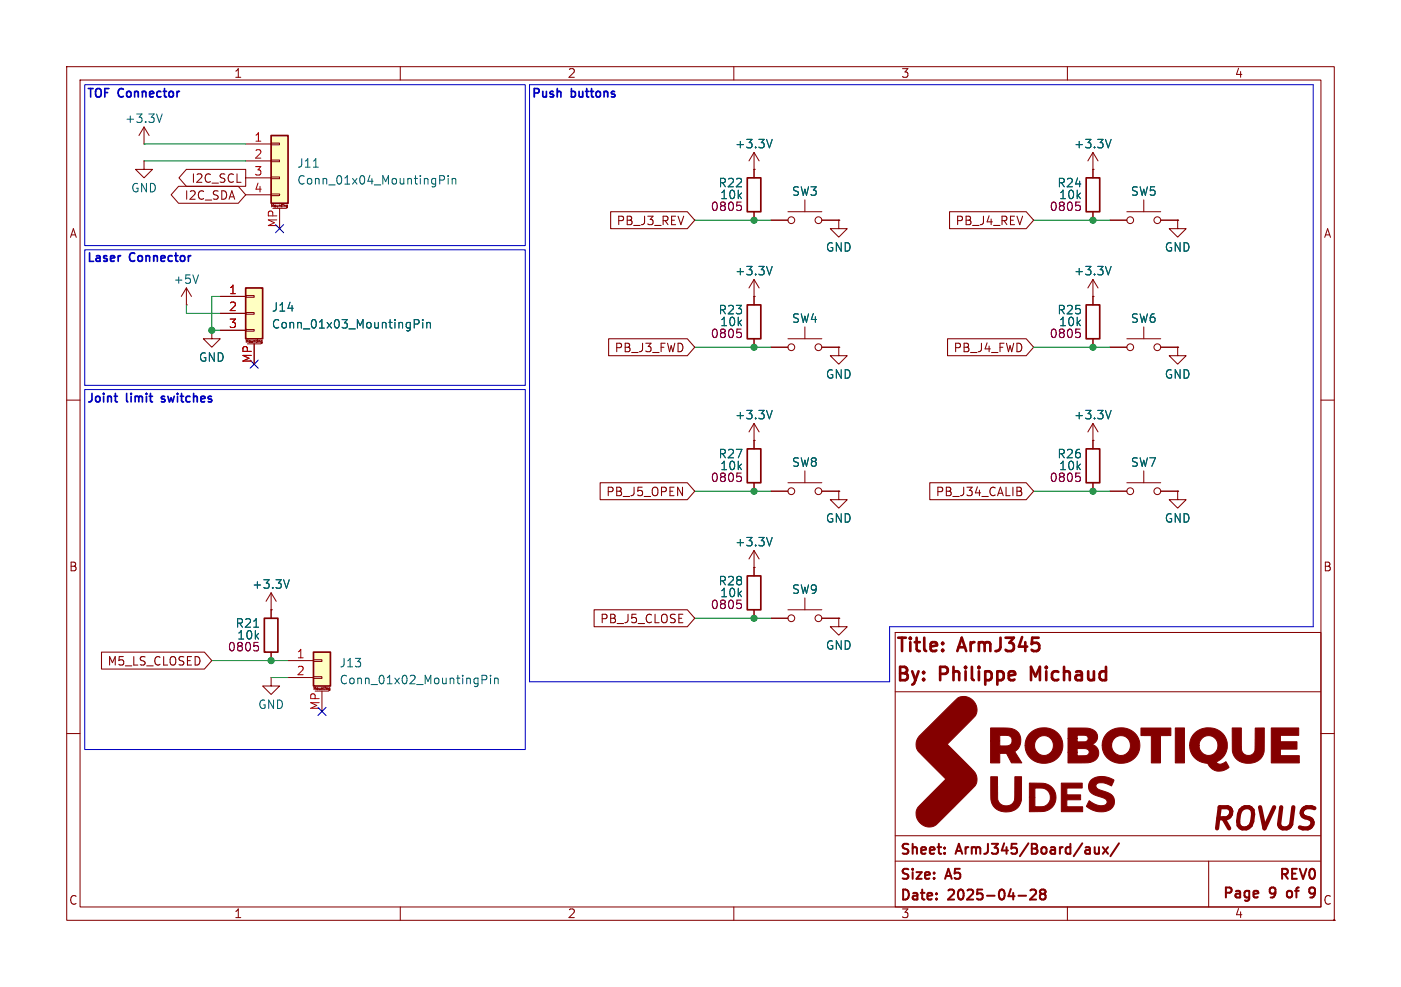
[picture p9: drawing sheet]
<svg xmlns="http://www.w3.org/2000/svg" width="210mm" height="148mm" viewBox="0 0 210 148" stroke-linecap="round" stroke-linejoin="round" font-family="sans-serif">
<g fill="none" stroke="#840000" stroke-width=".15">
<path d="M10 10h190v128h-190zM12 12h186v124h-186zM21.6 19.1l-.8 1.2M21.6 19.1v2.5M21.6 19.1l.8 1.2M60 10v2M110 10v2M160 10v2M21.6 21.6h.1M21.6 24.1v1.3h1.3l-1.3 1.3-1.3-1.3h1.3M21.6 24.1h.1M113 25.4h.1"/>
<path d="M113 22.9v3.8M113 31.8v1.2M113 22.9l-.7 1.2M113 22.9l.8 1.2M115.6 33h2.5M118.1 31.8h5.1M120.6 30v1.8M123.2 33h2.5M125.7 33v1.3h1.3l-1.3 1.3-1.2-1.3h1.2M125.7 33h.1M163.8 25.4h.1M163.8 22.9v3.8"/>
<path d="M163.8 31.8v1.2M163.8 22.9l-.7 1.2M163.8 22.9l.8 1.2M166.4 33h2.5M168.9 31.8h5.1M171.4 30v1.8M174 33h2.5M176.5 33v1.3h1.3l-1.3 1.3-1.2-1.3h1.2M176.5 33h.1M27.9 45.7h.1M27.9 43.2l-.7 1.3M27.9 43.2v2.5"/>
<path d="M27.9 43.2l.8 1.3M113 44.5h.1M113 41.9v3.8M113 50.8v1.3M113 41.9l-.7 1.3M113 41.9l.8 1.3M115.6 52.1h2.5M118.1 50.8h5.1M120.6 49v1.8M123.2 52.1h2.5M125.7 52.1v1.2h1.3l-1.3 1.3-1.2-1.3h1.2M125.7 52.1h.1"/>
<path d="M163.8 44.5h.1M163.8 41.9l-.7 1.3M163.8 41.9v2.6M163.8 41.9l.8 1.3M166.4 52.1h2.5M168.9 50.8h5.1M171.4 49v1.8M174 52.1h2.5M10 60h2M113 66h.1M113 63.5v3.8M113 72.4v1.3"/>
<path d="M113 63.5l-.7 1.3M113 63.5l.8 1.3M115.6 73.7h2.5M118.1 72.4h5.1M120.6 70.6v1.8M123.2 73.7h2.5M125.7 73.7v1.2h1.3l-1.3 1.3-1.2-1.3h1.2M125.7 73.7h.1M163.8 66v1.3M163.8 72.4v1.3M166.4 73.7h2.5M168.9 72.4h5.1"/>
<path d="M171.4 70.6v1.8M174 73.7h2.5M176.5 73.7v1.2h1.3l-1.3 1.3-1.2-1.3h1.2M176.5 73.7h.1M198 60h2M113 85.1h.1M113 82.6v3.8M113 91.4v1.3M113 82.6l-.7 1.2M113 82.6l.8 1.2M115.6 92.7h2.5M118.1 91.4h5.1"/>
<path d="M120.6 89.7v1.7M123.2 92.7h2.5M125.7 92.7v1.3h1.3l-1.3 1.3-1.2-1.3h1.2M125.7 92.7h.1M134.2 94.8h63.8v41.2h-63.8zM10 110h2M134.2 103.7h63.7M198 110h2M60 136v2M110 136v2M134.2 129.1h63.7M134.2 125.3h63.7"/>
<path d="M160 136v2M181.2 129.1v6.9"/>
<circle cx="118.6" cy="33" r=".51"/>
<circle cx="122.7" cy="33" r=".51"/>
<circle cx="169.4" cy="33" r=".51"/>
<circle cx="173.5" cy="33" r=".51"/>
<circle cx="118.6" cy="52.1" r=".51"/>
<circle cx="122.7" cy="52.1" r=".51"/>
<circle cx="169.4" cy="52.1" r=".51"/>
<circle cx="173.5" cy="52.1" r=".51"/>
<circle cx="118.6" cy="73.7" r=".51"/>
<circle cx="122.7" cy="73.7" r=".51"/>
<circle cx="169.4" cy="73.7" r=".51"/>
<circle cx="173.5" cy="73.7" r=".51"/>
<circle cx="118.6" cy="92.7" r=".51"/>
<circle cx="122.7" cy="92.7" r=".51"/>
</g>
<path d="M152.7 134.3h1.1M154.4 133.5l.3-.1 .5 .1a.41 .41 0 0 1 0 .5l-.8 .9h.9M156.2 134l-.3-.3v-.2l.3-.1 .4 .1 .1 .2v.2l-.3 .1M156.2 134l-.3 .3v.3l.3 .3 .4-.1 .1-.2v-.4l-.3-.2M156.2 134h.2M164.7 127v1M164.7 127.9l-.4 .1M165.3 127l.8 1M166.1 127l-.8 1M167.7 126.5l-1.3 1.9M196.8 134.5l-.4 .1M196.8 133.1l-.4 .1-.1 .2v.5l.2 .1h.3" fill="none" stroke="#840000" stroke-width=".3"/>
<g fill="none" stroke="#840000" stroke-width=".4">
<path d="M134.6 95.6h1.2M135.2 95.6v2M136.5 95.6l-.1 .1 .1 .1M136.5 95.6v.1v.1M136.5 95.6v.2M137.4 95.6v1.7M138.5 95.6v1.7M142.9 100v2M143.5 97.6l.7-2 .6 2M144.7 100l-.1 .1 .1 .1M144.7 100l.1 .1-.1 .1M144.7 100v.2"/>
<path d="M145.7 100v1.7M146.7 100l-.1 .1 .1 .1M146.7 100l.1 .1-.1 .1M146.7 100v.2M150 95.6v1.5M150.7 95.6h1.3l-.7 .8M153.2 95.5l-.5 1.5M155.7 95.6h-1l-.1 1M156.8 100l-.1 .1 .1 .1M156.8 100l.1 .1-.1 .1M156.8 100v.2M159.5 100v2"/>
<path d="M165.8 100v2M135.9 100.2l-.3-.2h-.7v2M142 100.2l-.3-.2h-.8v2M154.5 102v-2l.7 1.4 .7-1.4v2"/>
</g>
<g fill="#840000" stroke="#840000" stroke-width=".15">
<path d="M138 110.2l3.8-3.8a7.6 7.6 0 0 1 2.1-1.9 1.96 1.96 0 0 1 2.3 1.1 1.96 1.96 0 0 1-.6 2.4l-3.6 3.6 3.2 3.2a2.76 2.76 0 0 1 1.3 2.1 2.13 2.13 0 0 1-1 1.6l-4.5 4.5a1.95 1.95 0 0 1-2.7 .7 1.95 1.95 0 0 1-.6-2.8l4.1-4.1-2.3-2.2a8 8 0 0 1-2.1-2.5 1.93 1.93 0 0 1 .6-1.9z"/>
<path d="M148.5 116.5h1v3.4a1.32 1.32 0 0 0 1.6 1 1.32 1.32 0 0 0 1-1.6v-2.8h1v3.5a2.38 2.38 0 0 1-3.3 1.6 2.36 2.36 0 0 1-1.3-2.7z"/>
<path d="M163.6 117a2.98 2.98 0 0 1 3.4 0l-.4 .9-.9-.4-.5-.1a.58 .58 0 0 0-.7 .1 .58 .58 0 0 0-.1 .6l.3 .3 .9 .3a1.51 1.51 0 0 1 1.3 2.1 2.39 2.39 0 0 1-2.7 .8l-.7-.2-.7-.5 .5-.8a2.16 2.16 0 0 0 2.5 .5 .71 .71 0 0 0-.7-1l-.5-.2a1.47 1.47 0 0 1-1.2-2.3z"/>
<path d="M154.3 117.4h1.1a2.39 2.39 0 0 1 2.9 2.2 2.4 2.4 0 0 1-3 2.1h-1v-2.1h.8v1.4h.6a1.44 1.44 0 0 0 1.7-1.4 1.44 1.44 0 0 0-1.7-1.4h-.6v1.4h-.8z"/>
<path d="M159.1 117.4h3.1v.8h-2.3v1h2.1v.7h-2.1v1.1h2.4v.7h-3.2z"/>
<path d="M179.1 109.9a2.83 2.83 0 0 1 3.4-.5 2.83 2.83 0 0 1 1.4 3.2 3.6 3.6 0 0 1-1.6 1.7l.2 .2a1.04 1.04 0 0 0 1.3-.3l.3 .7a.22 .22 0 0 1 .1 .2 .22 .22 0 0 1-.2 .2 1.95 1.95 0 0 1-3-.8 2.7 2.7 0 0 1-2.7-2.7h1.4a1.45 1.45 0 0 0 2.1 1.3 1.45 1.45 0 0 0 .3-2.4 1.41 1.41 0 0 0-1.5-.3 1.41 1.41 0 0 0-.9 1.4h-1.4a2.46 2.46 0 0 1 .8-1.9z"/>
<path d="M154.5 109.9a2.92 2.92 0 0 1 4.8 1.6 2.82 2.82 0 0 1-2.7 3 2.82 2.82 0 0 1-2.9-2.7h1.4a1.45 1.45 0 0 0 1.9 1.4 1.45 1.45 0 0 0 .6-2.3 1.41 1.41 0 0 0-1.6-.5 1.41 1.41 0 0 0-.9 1.4h-1.4a2.48 2.48 0 0 1 .8-1.9z"/>
<path d="M166 109.9a2.84 2.84 0 0 1 3.4-.5 2.84 2.84 0 0 1 1.4 3.1 2.85 2.85 0 0 1-3.1 1.9 2.85 2.85 0 0 1-2.5-2.7h1.4a1.44 1.44 0 0 0 1.8 1.5 1.44 1.44 0 0 0 .9-2.1 1.41 1.41 0 0 0-1.6-.7 1.41 1.41 0 0 0-1.1 1.3h-1.4a2.41 2.41 0 0 1 .8-1.8z"/>
<path d="M184.7 109.2h1.4v2.4a1.26 1.26 0 0 0 1.4 1.6 1.23 1.23 0 0 0 .6-1.4l.1-2.6h1.3v2.6a2.33 2.33 0 0 1-3.1 2.6 2.39 2.39 0 0 1-1.7-2.9z"/>
<path d="M148.5 109.2h1.2a4 4 0 0 1 2.7 .4 1.96 1.96 0 0 1-.3 3.1l1.1 1.7h-1.6l-.7-1.4h-1v1.4h-1.4v-3.3h1.4v.8h.5a.92 .92 0 0 0 1.3-1 .92 .92 0 0 0-1.3-.6h-.5v.8h-1.4z"/>
<path d="M160.1 109.2h1.4a4 4 0 0 1 2.6 .4 1.16 1.16 0 0 1 .4 1.2 1.16 1.16 0 0 1-.8 .8 1.4 1.4 0 0 1 1 1.6 1.4 1.4 0 0 1-1.5 1.2h-3.1v-1.6h1.4v.5h1a.58 .58 0 0 0 .8-.5 .58 .58 0 0 0-.8-.5h-1v.5h-1.4v-2h1.4v.5l1.2-.1a.52 .52 0 0 0 .4-.6 .52 .52 0 0 0-.7-.3l-.9-.1v.6h-1.4z"/>
<path d="M171 109.2h4.5v1.1h-1.5v4.1h-1.4v-4.1h-1.6z"/>
<path d="M176.2 109.2h1.3v5.2h-1.3z"/>
<path d="M190.6 109.2h4.1v1.1h-2.8v.9h2.5v1.1h-2.5v1h2.9v1.1h-4.2z"/>
<circle cx="200" cy="138" r=".01"/>
</g>
<path d="M24.3 17.1l-.4 1.3M115.8 20.9l-.5 1.3M115.8 39.9l-.5 1.3M166.6 39.9l-.5 1.3M166.6 20.9l-.5 1.3M29.8 41.2l-.5 1.3M115.8 61.5l-.5 1.3M115.8 80.6l-.5 1.3" fill="none" stroke="#006464" stroke-width=".15"/>
<path d="M112 26.7h2v5.1h-2zM162.8 26.7h2v5.1h-2zM112 45.7h2v5.1h-2zM112 67.3h2v5.1h-2zM162.8 67.3h2v5.1h-2zM112 86.4h2v5h-2z" fill="none" stroke="#840000" stroke-width=".25"/>
<path d="M110.9 30.8l.2 .2v.3l-.2 .3M161.7 30.8l.2 .2v.3l-.2 .3M110.9 49.8l.2 .3v.3l-.2 .2M110.9 71.4l.2 .3v.3l-.2 .2M161.7 71.4l.2 .3v.3l-.2 .2M110.9 90.5l.2 .2v.3l-.2 .3" fill="none" stroke="#840084" stroke-width=".15"/>
<path d="M47 97.8h2.5v5.1h-2.5z" fill="#ffffc2"/>
<g fill="none" stroke="#840000" stroke-width=".15">
<path d="M176.5 52.1v1.2h1.3l-1.3 1.3-1.2-1.3h1.2M176.5 52.1h.1M163.8 66h.1M163.8 63.5l-.7 1.3M163.8 63.5v2.5M163.8 63.5l.8 1.3M40.6 91.4h.1M40.6 88.9v3.8M40.6 97.8v1.3M40.6 88.9l-.7 1.3M40.6 88.9l.8 1.3M43.2 99.1h3.8"/>
<path d="M47 98.9h1.3v.3h-1.3zM40.6 101.6v1.3h1.3l-1.3 1.2-1.2-1.2h1.2M40.6 101.6h.1M43.2 101.6h3.8M47 101.5h1.3v.2h-1.3zM47.1 103.4v-.4l.1 .3 .1-.3v.4M47.2 103.6h2.1M48.3 103.6v3.1M48.5 103v.4M48.7 103.1h.1M48.8 103l-.1 .1M49.4 103.4h-.1v-.2h.1v.3h-.1"/>
</g>
<path d="M39.6 92.7h2.1v5.1h-2.1zM47 97.8h2.5v5.1h-2.5z" fill="none" stroke="#840000" stroke-width=".25"/>
<path d="M166.6 61.5l-.5 1.3M38 94.1h.8M43.4 86.9l-.5 1.3M72.3 101.9h.6l.1-.2-.1-.3-.2-.1h-.4v1.2M73.5 101.3v.1M73.5 101.7v.8M74.1 101.7v.8M74.1 101.8l.2-.1h.3l.1 .8" fill="none" stroke="#006464" stroke-width=".15"/>
<path d="M38.5 96.8l.3 .3v.3l-.3 .2" fill="none" stroke="#840084" stroke-width=".15"/>
<path d="M40.6 20.3h2.6v10.2h-2.6z" fill="#ffffc2"/>
<g fill="none" stroke="#840000" stroke-width=".15">
<path d="M36.8 21.6h3.8M36.8 24.1h3.8M36.8 26.7h3.8M36.8 29.2h3.8M40.6 29.1h1.3v.2h-1.3zM40.6 26.5h1.3v.3h-1.3zM40.6 24h1.3v.3h-1.3zM40.6 21.5h1.3v.2h-1.3zM40.7 31v-.4l.1 .3 .2-.3v.4M40.9 31.2h2M41.9 31.2v3.1M42.2 30.6v.4"/>
<path d="M42.4 30.6h.1M42.4 30.6v.1M42.9 30.8v.2h.2M43 30.8h-.1M43 30.8h.1M43.1 30.8v.3h-.2M31.7 49.5v1.3h1.3l-1.3 1.3-1.2-1.3h1.2M31.7 49.5h.1"/>
</g>
<path d="M40.6 20.3h2.6v10.2h-2.6z" fill="none" stroke="#840000" stroke-width=".25"/>
<path d="M47 25.1h.7M65.9 27l.6-.1 .1-.1v-.3l-.2-.2h-.5v1.3M67.2 26.3v.2M67.2 26.8v.8M67.8 26.8v.8M67.8 26.9l.2-.1h.3v.8" fill="none" stroke="#006464" stroke-width=".15"/>
<path d="M36.8 43.2h2.6v7.6h-2.6z" fill="#ffffc2"/>
<g fill="none" stroke="#840000" stroke-width=".15">
<path d="M26.8 27.9h8.9l1.1 1.3-1.1 1.3h-8.9l-1.1-1.3zM27.9 25.4h8.9v2.5h-8.9l-1.1-1.2zM113 25.4h.1M113 25.4v1.3M113 31.8v1.2M115.6 33h2.5M123.2 33h2.5M125.7 33h.1M163.8 25.4h.1M163.8 25.4v1.3M163.8 31.8v1.2M166.4 33h2.5"/>
<path d="M174 33h2.5M176.5 33h.1M31.7 49.5h.1M33 44.5h3.8M33 47h3.8M33 49.5h3.8M36.8 49.4h1.3v.3h-1.3zM36.8 46.9h1.3v.2h-1.3zM36.8 44.3h1.3v.3h-1.3zM36.9 51.3v-.3l.1 .2 .2-.2v.3M37.1 51.6h2M38.1 51.6v3"/>
<path d="M38.4 51v.3M38.6 51h.1M39.1 51.3h.1M39.3 51.1v.3l-.2 .1M39.3 51.3h-.1M39.3 51.1h-.2v.2M113 44.5h.1M113 44.5v1.2M113 50.8v1.3M115.6 52.1h2.5M123.2 52.1h2.5M125.7 52.1h.1"/>
<path d="M163.8 44.5h.1M163.8 44.5v1.2M163.8 50.8v1.3M166.4 52.1h2.5M174 52.1h2.5M176.5 52.1h.1M113 66h.1M113 66v1.3M113 72.4v1.3M115.6 73.7h2.5M123.2 73.7h2.5M125.7 73.7h.1"/>
<path d="M163.8 66h.1M163.8 66v1.3M163.8 72.4v1.3M166.4 73.7h2.5M174 73.7h2.5M176.5 73.7h.1M40.6 91.4h.1M40.6 91.4v1.3M40.6 97.8v1.3M113 85.1h.1M113 85.1v1.3M113 91.4v1.3"/>
<path d="M115.6 92.7h2.5M123.2 92.7h2.5M125.7 92.7h.1"/>
</g>
<path d="M36.8 43.2h2.6v7.6h-2.6zM162.8 45.7h2v5.1h-2z" fill="none" stroke="#840000" stroke-width=".25"/>
<g fill="none" stroke="#006464" stroke-width=".15">
<path d="M115.8 20.9l-.5 1.3M115.8 39.9l-.5 1.3M166.6 20.9l-.5 1.3M166.6 39.9l-.5 1.3M62.1 48.6l.6-.1 .1-.2v-.3l-.2-.1h-.5v1.3M63.4 47.9v.1M63.4 48.3v.9M64 48.3v.9M64 48.5l.2-.2 .3 .1v.8M115.8 61.5l-.5 1.3M166.6 61.5l-.5 1.3M38 94.1h.8"/>
<path d="M43.4 86.9l-.5 1.3M115.8 80.6l-.5 1.3"/>
</g>
<path d="M110.9 30.8l.2 .2v.3l-.2 .3M161.7 30.8l.2 .2v.3l-.2 .3M110.9 49.8l.2 .3v.3l-.2 .2M161.7 49.8l.2 .3v.3l-.2 .2M110.9 71.4l.2 .3v.3l-.2 .2M161.7 71.4l.2 .3v.3l-.2 .2M38.5 96.8l.3 .3v.3l-.3 .2M110.9 90.5l.2 .2v.3l-.2 .3" fill="none" stroke="#840084" stroke-width=".15"/>
<path d="M91.5 31.7h11.5l1.1 1.3-1.1 1.3h-11.5zM142.3 31.7h11.5l1.1 1.3-1.1 1.3h-11.5zM91.2 50.8h11.8l1.1 1.3-1.1 1.2h-11.8zM142 50.8h11.8l1.1 1.3-1.1 1.2h-11.8zM90 72.4h13l1.1 1.3-1.1 1.2h-13zM139.4 72.4h14.4l1.1 1.3-1.1 1.2h-14.4zM152.9 73.7a.34 .34 0 0 1 .3 .3 .34 .34 0 0 1-.3 .3M153 73.1l.1 .2-.1 .3M15.2 97.8h15.4l1.1 1.3-1.1 1.2h-15.4zM89.1 91.4h13.9l1.1 1.3-1.1 1.3h-13.9z" fill="none" stroke="#840000" stroke-width=".16"/>
<path d="M24.2 59.5v.3M24.2 60.2l.1 .1" fill="none" stroke="#0000c2" stroke-width=".25"/>
<path d="M12.7 12.7h66v24.1h-66zM79.4 12.7h117.4v81.3h-63.5v8.2h-53.9zM12.7 37.5h66v20.3h-66zM12.7 58.4h66v54h-66z" fill="none" stroke="#0000c2" stroke-width=".15"/>
<g fill="none" stroke="#009600" stroke-width=".15">
<path d="M21.6 21.6h15.2M21.6 24.1h15.2M104.1 33h11.5M154.9 33h11.5M27.9 45.7v1.3h5.1M33 44.5h-1.3v5h1.3M104.1 52.1h11.5M154.9 52.1h11.5M104.1 73.7h11.5M154.9 73.7h11.5M31.7 99.1h11.5M104.1 92.7h11.5"/>
<path d="M40.6 101.6h2.6"/>
</g>
<path d="M41.3 33.7l1.2 1.2M42.5 33.7l-1.2 1.2M37.5 54l1.2 1.2M38.7 54l-1.2 1.2M47.7 106.1l1.2 1.2M48.9 106.1l-1.2 1.2" fill="none" stroke="#000084" stroke-width=".15"/>
<g fill="#009600" stroke="#009600" stroke-width=".15">
<circle cx="113" cy="92.7" r=".46"/>
<circle cx="31.7" cy="49.5" r=".46"/>
<circle cx="40.6" cy="99.1" r=".46"/>
<circle cx="113" cy="73.7" r=".46"/>
<circle cx="113" cy="52.1" r=".46"/>
<circle cx="113" cy="33" r=".46"/>
<circle cx="163.8" cy="52.1" r=".46"/>
<circle cx="163.8" cy="33" r=".46"/>
<circle cx="163.8" cy="73.7" r=".46"/>
</g>
<text font-size="4.4" fill="#840000" x="180.8" y="125.3">ROVUS</text>
<g font-size="2.8" fill="#840000">
<text x="134.2" y="98.8">Title:</text>
<text x="143.8" y="98.8">ArmJ345</text>
<text x="134.2" y="103.1">By:</text>
<text x="141" y="103.1">Philippe</text>
<text x="155.4" y="103.1">Michaud</text>
</g>
<g font-size="2.1" fill="#840000">
<text x="134.8" y="128.6">Sheet:</text>
<text x="143.5" y="128.6">ArmJ345/Board/aux/</text>
<text x="134.8" y="132.3">Size:</text>
<text x="134.8" y="135.4">Date:</text>
<text x="141.9" y="132.3">A5</text>
<text x="142.3" y="135.4">2025-04-28</text>
<text x="183" y="135.1">Page</text>
<text x="190.2" y="135.1">9</text>
<text x="191.4" y="132.3">REV0</text>
<text x="193.4" y="135.1">of</text>
<text x="197.4" y="135.1">9</text>
</g>
<g font-size="1.8" fill="#840000">
<text x="35" y="11.9">1</text>
<text x="85" y="11.9">2</text>
<text x="135" y="11.9">3</text>
<text x="185" y="11.9">4</text>
<text x="28.6" y="27.6">I2C_SCL</text>
<text x="10.3" y="35.9">A</text>
<text x="27.6" y="30.2">I2C_SDA</text>
<text x="92.3" y="34">PB_J3_REV</text>
<text x="143.1" y="34">PB_J4_REV</text>
<text x="198.4" y="35.9">A</text>
<text x="92" y="53">PB_J3_FWD</text>
<text x="142.8" y="53">PB_J4_FWD</text>
<text x="90.8" y="74.6">PB_J5_OPEN</text>
<text x="140.2" y="74.6">PB_J34_CALIB</text>
<text x="10.3" y="85.9">B</text>
<text x="198.3" y="85.9">B</text>
<text x="89.8" y="93.7">PB_J5_CLOSE</text>
<text x="16" y="100">M5_LS_CLOSED</text>
<text x="10.3" y="135.9">C</text>
<text x="35" y="137.9">1</text>
<text x="85" y="137.9">2</text>
<text x="135" y="137.9">3</text>
<text x="185" y="137.9">4</text>
<text x="198.3" y="135.9">C</text>
</g>
<g font-size="1.8" fill="#0000c2">
<text x="12.9" y="15">TOF</text>
<text x="17.7" y="15">Connector</text>
<text x="79.5" y="15">Push</text>
<text x="85.6" y="15">buttons</text>
<text x="13" y="39.6">Laser</text>
<text x="19.5" y="39.6">Connector</text>
<text x="13" y="60.7">Joint</text>
<text x="19" y="60.7">limit</text>
<text x="24.8" y="60.7">switches</text>
</g>
<g font-size="1.8" fill="#006464">
<text x="18.6" y="18.6">+3.3V</text>
<text x="110.1" y="22.5">+3.3V</text>
<text x="160.9" y="22.5">+3.3V</text>
<text x="19.6" y="29.1">GND</text>
<text x="44.5" y="25.3">J11</text>
<text x="44.5" y="27.9">Conn_01x04_MountingPin</text>
<text x="107.6" y="28.3">R22</text>
<text x="118.6" y="29.6">SW3</text>
<text x="158.4" y="28.3">R24</text>
<text x="169.4" y="29.6">SW5</text>
<text x="110.1" y="41.5">+3.3V</text>
<text x="123.7" y="37.9">GND</text>
<text x="160.9" y="41.5">+3.3V</text>
<text x="174.5" y="37.9">GND</text>
<text x="25.9" y="42.8">+5V</text>
<text x="40.6" y="46.9">J14</text>
<text x="107.6" y="47.3">R23</text>
<text x="158.4" y="47.3">R25</text>
<text x="40.6" y="49.5">Conn_01x03_MountingPin</text>
<text x="118.6" y="48.6">SW4</text>
<text x="169.4" y="48.6">SW6</text>
<text x="29.7" y="54.5">GND</text>
<text x="123.7" y="57">GND</text>
<text x="174.5" y="57">GND</text>
<text x="110.1" y="63.1">+3.3V</text>
<text x="160.9" y="63.1">+3.3V</text>
<text x="107.6" y="68.9">R27</text>
<text x="118.6" y="70.2">SW8</text>
<text x="158.4" y="68.9">R26</text>
<text x="169.4" y="70.2">SW7</text>
<text x="110.1" y="82.1">+3.3V</text>
<text x="123.7" y="78.6">GND</text>
<text x="174.5" y="78.6">GND</text>
<text x="37.7" y="88.5">+3.3V</text>
<text x="107.6" y="88">R28</text>
<text x="118.6" y="89.3">SW9</text>
<text x="35.2" y="94.3">R21</text>
<text x="50.8" y="100.3">J13</text>
<text x="123.7" y="97.6">GND</text>
<text x="38.6" y="106.5">GND</text>
<text x="50.8" y="102.8">Conn_01x02_MountingPin</text>
</g>
<g font-size="1.8" fill="#a90000">
<text x="38" y="21.3">1</text>
<text x="38" y="23.9">2</text>
<text x="38" y="26.4">3</text>
<text x="38" y="29">4</text>
<text x="41.7" y="34.2" transform="rotate(-90 41.7 34.2)">MP</text>
<text x="34.2" y="44.2">1</text>
<text x="34.2" y="46.7">2</text>
<text x="34.2" y="49.3">3</text>
<text x="37.8" y="54.5" transform="rotate(-90 37.8 54.5)">MP</text>
<text x="44.4" y="98.8">1</text>
<text x="44.4" y="101.3">2</text>
<text x="48" y="106.6" transform="rotate(-90 48 106.6)">MP</text>
</g>
<g font-size="1.8" fill="#840084">
<text x="106.4" y="31.9">0805</text>
<text x="107.8" y="30.1">10k</text>
<text x="157.2" y="31.9">0805</text>
<text x="158.6" y="30.1">10k</text>
<text x="106.4" y="50.9">0805</text>
<text x="107.8" y="49.1">10k</text>
<text x="157.2" y="50.9">0805</text>
<text x="158.6" y="49.1">10k</text>
<text x="107.8" y="70.7">10k</text>
<text x="158.6" y="70.7">10k</text>
<text x="106.4" y="72.5">0805</text>
<text x="157.2" y="72.5">0805</text>
<text x="107.8" y="89.8">10k</text>
<text x="106.4" y="91.5">0805</text>
<text x="34.1" y="97.9">0805</text>
<text x="35.5" y="96.1">10k</text>
</g>
<g font-size=".5" fill="#840000">
<text x="40.4" y="31.3">Mounting</text>
<text x="36.6" y="51.6">Mounting</text>
<text x="46.8" y="103.7">Mounting</text>
</g>
</svg>
